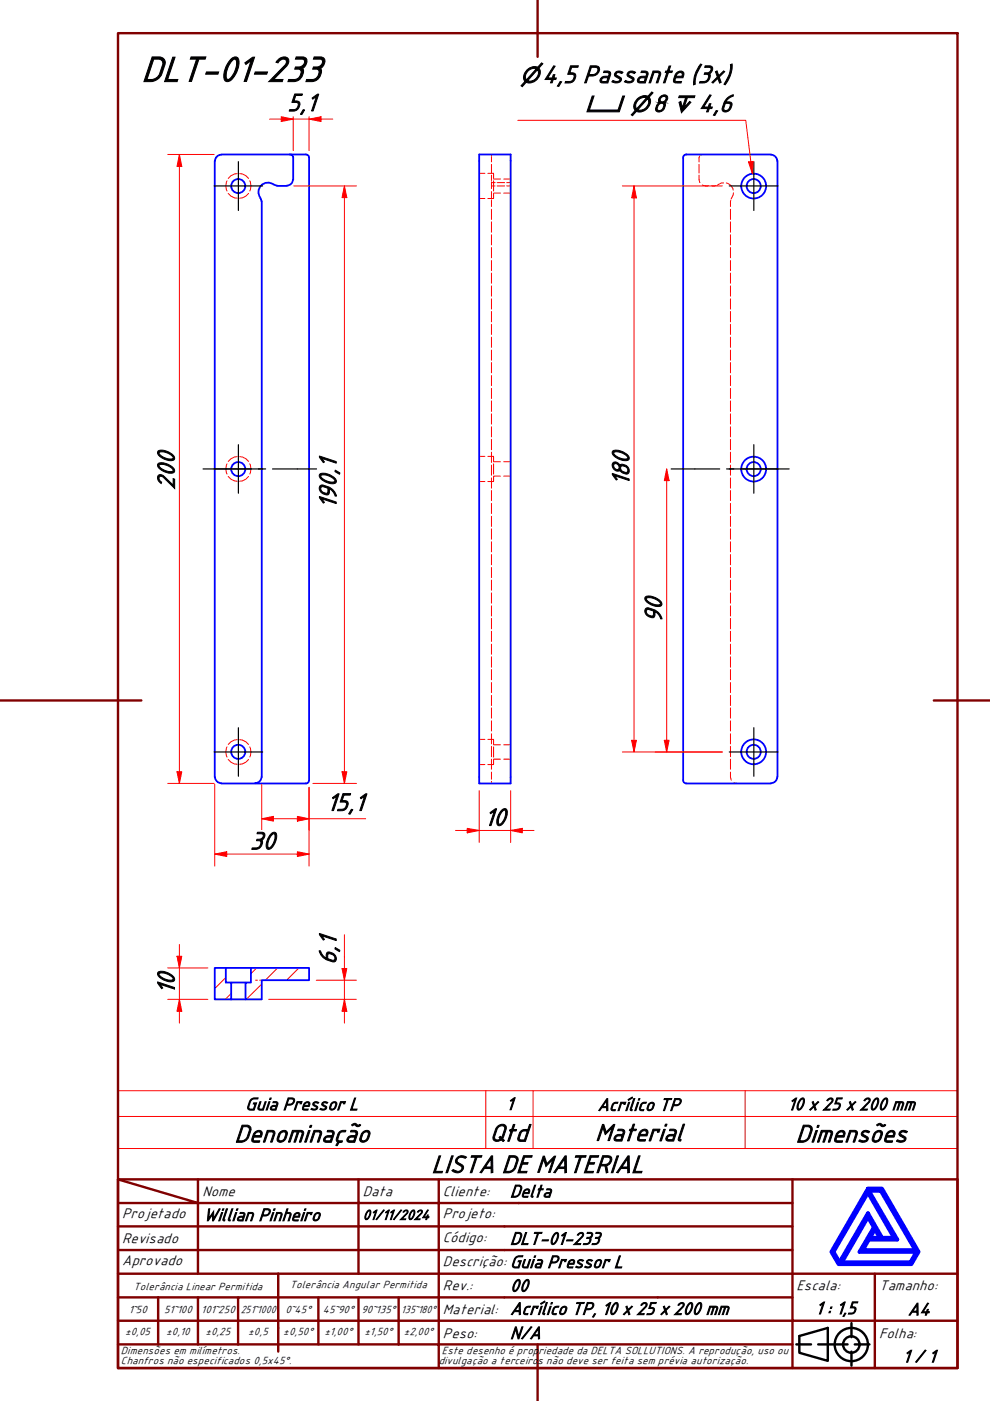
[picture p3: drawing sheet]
<svg xmlns="http://www.w3.org/2000/svg" width="210mm" height="297mm" viewBox="0 0 210 297" stroke-linecap="round" stroke-linejoin="round" font-family="sans-serif">
<!-- layer: Hatch (ABNT) -->
<path d="M47.9 207.2l-2.4 2.4M49 210.6l-1.2 1.3M54.4 205.2l-1.2 1.2M55.5 208.6l-3.3 3.3M58.9 205.2l-2.6 2.6M63.4 205.2l-2.6 2.6M65.5 207.6l-.2 .2" fill="none" stroke="#f00" stroke-width=".21"/>
<!-- layer: Hidden (ABNT) -->
<g fill="none" stroke="#f00" stroke-width=".21">
<path d="M48.1 38.3a2.42 2.42 0 0 0 0 2.2M50.3 36.8l-.6 .1-.7 .4-.6 .5M50.8 36.8l.6 .1 .7 .4 .6 .5M53 38.3a2.42 2.42 0 0 1 0 2.2M101.6 36.8h1.2M103.4 36.8h1.2v1M104.2 32.8v.2M104.2 33.2v1.1M104.2 34.8v1.9M104.2 37.1v1.2M104.2 38.5v1.5M104.2 39.4h.8"/>
<path d="M104.2 38.7h.8M104.6 38.3v2.2M104.6 38h1.5M105.4 39.4h1.6M105.4 38.7h1.6M106.8 38h1.5M107.4 39.4h.9M107.4 38.7h.9M148.2 37.1v1l.2 .6M148.2 34.8v1.9M148.3 33.1l-.1 1.2M148.9 39.2l1.3 .2"/>
<path d="M148.9 32.8l-.4 .1M151.8 39.4h-.9M153.4 38.8h-.4l-.9 .5M154 38.8a1.82 1.82 0 0 1 1.4 1.5M48.4 41l.6 .6 .7 .4h.6M52.7 41l-.6 .6-.7 .4h-.6M101.6 42.1h1.2M104.2 40.6v1.6M104.2 42.5v1.3M104.2 44.4v2.1M104.2 47v2.3M104.2 49.8v2.1"/>
<path d="M104.2 52.5v2.2M104.2 55.2v2.2M104.2 57.9v2.2M104.6 41v1.1h-1.2M104.6 40.9h1.5M106.8 40.9h1.5M154.9 44.4v2.1M154.9 47v2.3M154.9 49.8v2.1M154.9 52.5v2.2M154.9 55.2v2.2M154.9 57.9v2.2"/>
<path d="M154.9 42.5v1.3M155.5 40.9l-.5 1.3M104.2 60.6v2.2M104.2 63.4v2.1M104.2 66v2.2M104.2 68.8v2.1M104.2 71.5v2.1M104.2 74.2v2.2M104.2 76.9v2.1M104.2 79.6v2.2M154.9 60.6v2.2M154.9 63.4v2.1"/>
<path d="M154.9 66v2.2M154.9 68.8v2.1M154.9 71.5v2.1M154.9 74.2v2.2M154.9 76.9v2.1M154.9 79.6v2.2M48.1 98.3a2.42 2.42 0 0 0 0 2.2M50.3 96.8l-.6 .1-.7 .4-.6 .5M50.8 96.8l.6 .1 .7 .4 .6 .5M53 98.3a2.42 2.42 0 0 1 0 2.2M101.6 96.8h1.2M103.4 96.8h1.2v1"/>
<path d="M104.2 82.3v2.2M104.2 85v2.2M104.2 87.7v2.2M104.2 90.5v2.1M104.2 93.1v2.3M104.2 95.9v2.1M104.2 98.6v2.2M104.6 98.3v2.2M104.6 97.9h1.5M106.8 97.9h1.5M154.9 82.3v2.2M154.9 85v2.2"/>
<path d="M154.9 87.7v2.2M154.9 90.5v2.1M154.9 93.1v2.3M154.9 95.9v2.1M154.9 98.6v2.2M48.4 101l.6 .6 .7 .4h.6M52.7 101l-.6 .6-.7 .4h-.6M101.6 102.1h1.2M104.2 101.3v2.2M104.2 104v2.2M104.2 106.7v2.2M104.2 109.5v2.1"/>
<path d="M104.2 112.1v2.2M104.2 114.9v2.1M104.2 117.6v2.1M104.6 101v1.1h-1.2M104.6 101h1.5M106.8 101h1.5M154.9 101.3v2.2M154.9 104v2.2M154.9 106.7v2.2M154.9 109.5v2.1M154.9 112.1v2.2M154.9 114.9v2.1"/>
<path d="M154.9 117.6v2.1M104.2 120.3v2.2M104.2 123v2.1M104.2 125.7v2.2M104.2 128.4v2.2M104.2 131.1v2.2M104.2 133.8v2.2M104.2 136.6v2.1M104.2 139.2v2.3M154.9 120.3v2.2M154.9 123v2.1M154.9 125.7v2.2"/>
<path d="M154.9 128.4v2.2M154.9 131.1v2.2M154.9 133.8v2.2M154.9 136.6v2.1M154.9 139.2v2.3M48.1 158.4a2.42 2.42 0 0 0 0 2.1M50.3 156.8l-.6 .1-.7 .4-.6 .5M50.8 156.8l.6 .1 .7 .4 .6 .5M53 158.4a2.42 2.42 0 0 1 0 2.1M101.6 156.8h1.2M103.4 156.8h1.2v1M104.2 142v2.1"/>
<path d="M104.2 144.7v2.2M104.2 147.4v2.2M104.2 150.1v2.2M104.2 152.8v2.2M104.2 155.6v2.1M104.2 158.2v2.3M104.6 158.4v2.1M104.6 157.9h1.5M106.8 157.9h1.5M154.9 142v2.1M154.9 144.7v2.2M154.9 147.4v2.2"/>
<path d="M154.9 150.1v2.2M154.9 152.8v2.2M154.9 155.6v2.1M154.9 158.2v2.3M48.4 161l.6 .6 .7 .4h.6M52.7 161l-.6 .6-.7 .4h-.6M101.6 162.1h1.2M104.2 161v2.1M104.2 163.7v1.5M104.2 165.7v.4M104.6 161v1.1h-1.2M104.6 161h1.5"/>
<path d="M106.8 161h1.5M154.9 163.7v1.1l.2 .6M154.9 161v2.1M155.6 165.9l.6 .2M54.2 207.8h.4M55.1 207.8h.4"/>
</g>
<!-- layer: Visible (ABNT) -->
<g fill="none" stroke="#00f" stroke-width=".38">
<path d="M45.5 34.1v130.7M46.9 32.8h18a.67 .67 0 0 1 .6 .6M46.9 32.8a1.3 1.3 0 0 0-1.3 1.3M58 39.1a2 2 0 0 0-2.6 .2 2 2 0 0 0-.2 2.6M58.1 39.1l.7 .3M58.8 39.4h2M61.5 32.8a.67 .67 0 0 1 .7 .6M62.1 38.1a1.3 1.3 0 0 1-1.3 1.3M62.2 33.5v4.6M65.5 33.5v131.9M101.6 32.8h6.7v133.3h-6.7zM144.8 33.5v131.9"/>
<path d="M163.5 32.8a1.3 1.3 0 0 1 1.3 1.3M163.5 32.8h-18a.67 .67 0 0 0-.7 .6M164.8 34.1v130.7M55.2 42l.2 .8M55.5 42.7v122.1M45.6 164.7a1.3 1.3 0 0 0 1.3 1.3M55.4 164.7a1.3 1.3 0 0 1-1.3 1.3M65.5 165.4a.67 .67 0 0 1-.6 .7h-18M144.8 165.4a.67 .67 0 0 0 .7 .7h18M164.8 164.7a1.3 1.3 0 0 1-1.3 1.3M45.5 205.2h2.4v3.1h1.1v3.6h-3.5zM47.9 205.2h5.3"/>
<path d="M49 211.9h3.1M49 208.3h3.1M53.2 205.2h12.3v2.6h-10v4.1h-3.4v-3.6h1.1z"/>
<circle cx="50.5" cy="39.5" r="1.49"/>
<circle cx="159.8" cy="39.5" r="1.49"/>
<circle cx="159.8" cy="39.5" r="2.64"/>
<circle cx="50.5" cy="99.5" r="1.49"/>
<circle cx="159.8" cy="99.5" r="1.49"/>
<circle cx="159.8" cy="99.5" r="2.64"/>
<circle cx="50.5" cy="159.4" r="1.49"/>
<circle cx="159.8" cy="159.4" r="1.49"/>
<circle cx="159.8" cy="159.4" r="2.64"/>
</g>
<path d="M25 236.7h178v-5.4h-178v12.2M103 231.3v12.2M113 231.3v12.2M158 231.3v12.2M203 236.7v6.8h-178M25 243.5v6.5h178v-6.5" fill="none" stroke="#f00" stroke-width=".21"/>
<!-- layer: Borda A3/A4 (ABNT) -->
<g fill="none" stroke="#800000" stroke-width=".51">
<path d="M25 7h178v283.1h-178zM114 0v12.1M0 148.5h30M198 148.5h12M25 250l17 5.1h-17M25 250h178v40.1h-178zM42 255.1h34v4.9h17M42 255.1v15M42 250v5.1M76 250v5.1h17v4.9M93 250v5.1h75M168 250v20.1h-143"/>
<path d="M25 260h51v10.1M25 275.1h17M33.5 275.1v9.9M50.5 275.1h-8.5v9.9M59 270.1v16.5M67.5 275.1v9.9h-42.5M76 275.1v9.9h8.5M84.5 275.1v9.9M93 275.1h-42.5v9.9M93 260v5h-68M93 275.1v9.9h75M93 260h75"/>
<path d="M93 275.1h75M168 265h-75v10.1M185.5 270.1v9.9h17.5M203 270.1h-35v9.9h17.5v10.1M25 280h143v10.1M67.5 285h8.5M84.5 285h8.5v5.1M114 285v12"/>
</g>
<path d="M184 258l1.3 2.2-3.1 5.2h12.1l-1.3 2.2h-14.5zM184 252.8l5.5 9.6h-2.5l-3-5.2-6 10.4-1.3-2.2zM184 252h3l7.8 13.4-1.6 2.6h-15.4l-1.5-2.6zM184.2 252.5h2.6l7.3 12.5h-11.2l1.3-2.2h6zM185.5 260.7l1.1 1.7h-2.1z" fill="none" stroke="#00f" stroke-width=".83"/>
<!-- layer: 0 -->
<path d="M177.8 268h15.4" fill="none" stroke="#000" stroke-width=".21"/>
<g fill="none" stroke="#000" stroke-width=".51">
<path d="M168.8 285h3.2M169.5 283.3l6-1.8v7l-6-1.7zM173.5 285h6.2M180.5 280.5v3M180.5 286.6v2.9M181.2 285h3.1"/>
<circle cx="180.5" cy="285.1" r="3.5"/>
<circle cx="180.5" cy="285.1" r="1.75"/>
</g>
<path d="M38 163.6v2.5" fill="none" stroke="#f00" stroke-width=".21"/>
<path d="M37.5 163.6h1l-.5 2.5z" fill="#f00"/>
<path d="M38 32.8v2.5M37.5 163.6h1l-.5 2.5z" fill="none" stroke="#f00" stroke-width=".21"/>
<path d="M38 32.8l.5 2.5h-1z" fill="#f00"/>
<path d="M35.6 32.8h9.8M38 32.8l.5 2.5h-1zM38 35.3v128.3M35.6 166.1h9.8M45.5 181.1h2.6" fill="none" stroke="#f00" stroke-width=".21"/>
<!-- layer: Center Mark (ISO) -->
<path d="M45.4 39.4h10.3M50.5 34.3v10.3M154.6 39.4h10.4M159.8 34.3v10.3M45.4 99.4h10.3M50.5 94.3v10.3M154.6 99.4h10.4M159.8 94.3v10.3M45.4 159.4h10.3M50.5 154.3v10.3M154.6 159.4h10.4M159.8 154.3v10.3" fill="none" stroke="#000" stroke-width=".25"/>
<!-- layer: Centerline (ISO) -->
<path d="M43.1 99.4h10.2M54.8 99.4h1.5M57.8 99.4h9.3M142.3 99.4h10.3M154.1 99.4h1.5M157 99.4h10.3" fill="none" stroke="#000" stroke-width=".25"/>
<path d="M45.5 181.1l2.6-.5v1z" fill="#f00"/>
<path d="M45.5 181.1l2.6-.5v1zM63.1 181.1h2.4" fill="none" stroke="#f00" stroke-width=".21"/>
<path d="M63.1 180.6l2.4 .5-2.4 .5z" fill="#f00"/>
<path d="M45.5 166.3v17.3M55.5 173.6h2.5M65.5 166.9v16.7M48.1 181.1h15M63.1 180.6l2.4 .5-2.4 .5z" fill="none" stroke="#f00" stroke-width=".21"/>
<path d="M55.5 173.6l2.5-.5v1z" fill="#f00"/>
<path d="M55.5 173.6l2.5-.5v1zM63.1 173.6h2.4" fill="none" stroke="#f00" stroke-width=".21"/>
<path d="M63.1 173.1l2.4 .5-2.4 .5z" fill="#f00"/>
<path d="M59.6 25.3h2.6M55.5 166.3v9.6M58 173.6h5.1M63.1 173.1l2.4 .5-2.4 .5zM65.5 173.6h12M65.5 166.9v9.2" fill="none" stroke="#f00" stroke-width=".21"/>
<path d="M59.6 24.8l2.6 .5-2.6 .5z" fill="#f00"/>
<path d="M59.6 24.8l2.6 .5-2.6 .5zM65.5 25.3h2.6" fill="none" stroke="#f00" stroke-width=".21"/>
<path d="M65.5 25.3l2.6-.5v1z" fill="#f00"/>
<path d="M57.1 25.3h2.5M62.2 25.3h3.3M62.2 24.8v7.1M65.5 25.3l2.6-.5v1zM65.5 24.8v7.1M68.1 25.3h2.4M73 163.6v2.5" fill="none" stroke="#f00" stroke-width=".21"/>
<path d="M72.5 163.6h1l-.5 2.5z" fill="#f00"/>
<path d="M73 39.4v2.5M72.5 163.6h1l-.5 2.5z" fill="none" stroke="#f00" stroke-width=".21"/>
<path d="M73 39.4l.5 2.5h-1z" fill="#f00"/>
<path d="M62.3 39.4h13.3M73 39.4l.5 2.5h-1zM73 41.9v121.7M66.4 166.1h9.2M99.1 176.1h2.5" fill="none" stroke="#f00" stroke-width=".21"/>
<path d="M99.1 175.6l2.5 .5-2.5 .5z" fill="#f00"/>
<path d="M99.1 175.6l2.5 .5-2.5 .5zM108.3 176.1h2.4" fill="none" stroke="#f00" stroke-width=".21"/>
<path d="M108.3 176.1l2.4-.5v1z" fill="#f00"/>
<path d="M134.4 39.4v2.6M96.6 176.1h2.5M101.6 176.1h6.7M101.6 167.6v11M108.3 176.1l2.4-.5v1zM108.3 167.6v11M110.7 176.1h2.5" fill="none" stroke="#f00" stroke-width=".21"/>
<path d="M134.4 39.4l.5 2.6h-1z" fill="#f00"/>
<path d="M134.4 39.4l.5 2.6h-1zM134.4 157v2.4" fill="none" stroke="#f00" stroke-width=".21"/>
<path d="M133.9 157h1l-.5 2.4z" fill="#f00"/>
<path d="M132 39.4h21.2M134.4 42v115M141.4 99.4v2.5M132 159.4h21.2M133.9 157h1l-.5 2.4z" fill="none" stroke="#f00" stroke-width=".21"/>
<path d="M141.4 99.4l.5 2.5h-1.1z" fill="#f00"/>
<path d="M141.4 99.4l.5 2.5h-1.1zM141.4 157v2.4" fill="none" stroke="#f00" stroke-width=".21"/>
<path d="M140.8 157h1.1l-.5 2.4z" fill="#f00"/>
<path d="M141.4 101.9v55.1M138.9 159.4h14.3M140.8 157h1.1l-.5 2.4z" fill="none" stroke="#f00" stroke-width=".21"/>
<path d="M159.2 34.3l.3 2.5" fill="none" stroke="#f00" stroke-width=".21"/>
<path d="M158.7 34.3l1-.1-.2 2.6z" fill="#f00"/>
<path d="M109.8 25.5h48.3l1.1 8.8M158.7 34.3l1-.1-.2 2.6z" fill="none" stroke="#f00" stroke-width=".21"/>
<path d="M38 211.9v2.5" fill="none" stroke="#f00" stroke-width=".21"/>
<path d="M38 211.9l.5 2.5h-1z" fill="#f00"/>
<path d="M38 211.9l.5 2.5h-1zM38 202.7v2.5" fill="none" stroke="#f00" stroke-width=".21"/>
<path d="M37.5 202.7h1l-.5 2.5z" fill="#f00"/>
<path d="M35.6 211.9h8.5M35.6 205.2h8.5M37.5 202.7h1l-.5 2.5zM38 200.3v2.4M38 205.2v6.7M38 214.4v2.5M73 211.9v2.5" fill="none" stroke="#f00" stroke-width=".21"/>
<path d="M73 211.9l.5 2.5h-1z" fill="#f00"/>
<path d="M73 211.9l.5 2.5h-1zM73 205.3v2.5" fill="none" stroke="#f00" stroke-width=".21"/>
<path d="M72.5 205.3h1l-.5 2.5z" fill="#f00"/>
<path d="M73 198.2v7.1M57 211.9h18.6M67.1 207.8h8.5M72.5 205.3h1l-.5 2.5zM73 207.8v4.1M73 214.4v2.5" fill="none" stroke="#f00" stroke-width=".21"/>
<text font-size="8.1" x="30" y="17.2">DLT-01-233</text>
<g font-size="5.6">
<text x="115" y="17.5">4,5 Passante (3x)</text>
<text x="60.9" y="23.5">5,1</text>
<text x="138.4" y="23.7">8</text>
<text x="148.1" y="23.7">4,6</text>
<text x="37" y="103.8" transform="rotate(-90 37 103.8)">200</text>
<text x="71.2" y="107.9" transform="rotate(-90 71.2 107.9)">190,1</text>
<text x="133.3" y="103" transform="rotate(-90 133.3 103)">180</text>
<text x="140.3" y="132.1" transform="rotate(-90 140.3 132.1)">90</text>
<text x="69.2" y="171.8">15,1</text>
<text x="102.6" y="175">10</text>
<text x="53" y="180">30</text>
<text x="71.2" y="204.6" transform="rotate(-90 71.2 204.6)">6,1</text>
<text x="37" y="210.9" transform="rotate(-90 37 210.9)">10</text>
<text x="49.7" y="242.1">Denominação</text>
<text x="103.8" y="241.9">Qtd</text>
<text x="126.2" y="241.9">Material</text>
<text x="168.7" y="242.1">Dimensões</text>
<text x="91.5" y="248.6">LISTA DE MATERIAL</text>
</g>
<g font-size="4.8">
<text x="110.3" y="17.5">⌀</text>
<text x="124.1" y="23.7">⌴ ⌀</text>
<text x="142.6" y="23.7">↧</text>
</g>
<g font-size="4">
<text x="52" y="235.3">Guia Pressor L</text>
<text x="107.3" y="235.3">1</text>
<text x="126.7" y="235.4">Acrílico TP</text>
<text x="167" y="235.3">10 x 25 x 200 mm</text>
<text x="108.1" y="253.8">Delta</text>
<text x="43.1" y="258.8">Willian Pinheiro</text>
<text x="108.1" y="263.8">DLT-01-233</text>
<text x="108.1" y="268.8">Guia Pressor L</text>
<text x="108.1" y="273.8">00</text>
<text x="108.1" y="278.7">Acrílico TP, 10 x 25 x 200 mm</text>
<text x="172.9" y="278.6">1 : 1,5</text>
<text x="192.5" y="278.8">A4</text>
<text x="108.1" y="283.8">N/A</text>
<text x="191.4" y="288.8">1 / 1</text>
</g>
<g font-size="3.2">
<text x="42.9" y="253.5">Nome</text>
<text x="76.9" y="253.5">Data</text>
<text x="93.9" y="253.5">Cliente:</text>
<text x="25.9" y="263.6">Revisado</text>
<text x="25.9" y="258.2">Projetado</text>
<text x="76.9" y="258.6">01/11/2024</text>
<text x="93.9" y="263.3">Código:</text>
<text x="93.9" y="258.2">Projeto:</text>
<text x="25.9" y="268.2">Aprovado</text>
<text x="93.9" y="268.5">Descrição:</text>
<text x="93.9" y="273.5">Rev.:</text>
<text x="168.9" y="273.5">Escala:</text>
<text x="186.4" y="273.5">Tamanho:</text>
<text x="93.9" y="278.6">Material:</text>
<text x="93.9" y="283.6">Peso:</text>
<text x="186.4" y="283.6">Folha:</text>
</g>
<g font-size="2.4">
<text x="28.3" y="273.4">Tolerância Linear Permitida</text>
<text x="61.5" y="273.2">Tolerância Angular Permitida</text>
<text x="27.3" y="278.3">1~50</text>
<text x="34.8" y="278.3">51~100</text>
<text x="42.7" y="278.3">101~250</text>
<text x="51.1" y="278.3">251~1000</text>
<text x="60.5" y="278.3">0~45°</text>
<text x="68.5" y="278.3">45~90°</text>
<text x="76.6" y="278.3">90~135°</text>
<text x="85.1" y="278.3">135~180°</text>
<text x="25.7" y="287.1">Dimensões em milímetros.</text>
<text x="26.5" y="283.1">±0,05</text>
<text x="35.2" y="283.1">±0,10</text>
<text x="43.6" y="283.1">±0,25</text>
<text x="52.6" y="283.1">±0,5</text>
<text x="60.1" y="283.1">±0,50°</text>
<text x="68.8" y="283.1">±1,00°</text>
<text x="77.3" y="283.1">±1,50°</text>
<text x="85.6" y="283.1">±2,00°</text>
<text x="93.7" y="287.1">Este desenho é prop</text>
<text x="114.2" y="287.1">riedade da DELTA SOLLUTIONS. A reprodução, uso ou</text>
<text x="25.7" y="289.2">Chanfros não especificados 0,5x45°.</text>
<text x="93" y="289.2">divulgação a terceiro</text>
<text x="114" y="289.2">s não deve ser feita sem prévia autorização.</text>
</g>
</svg>
